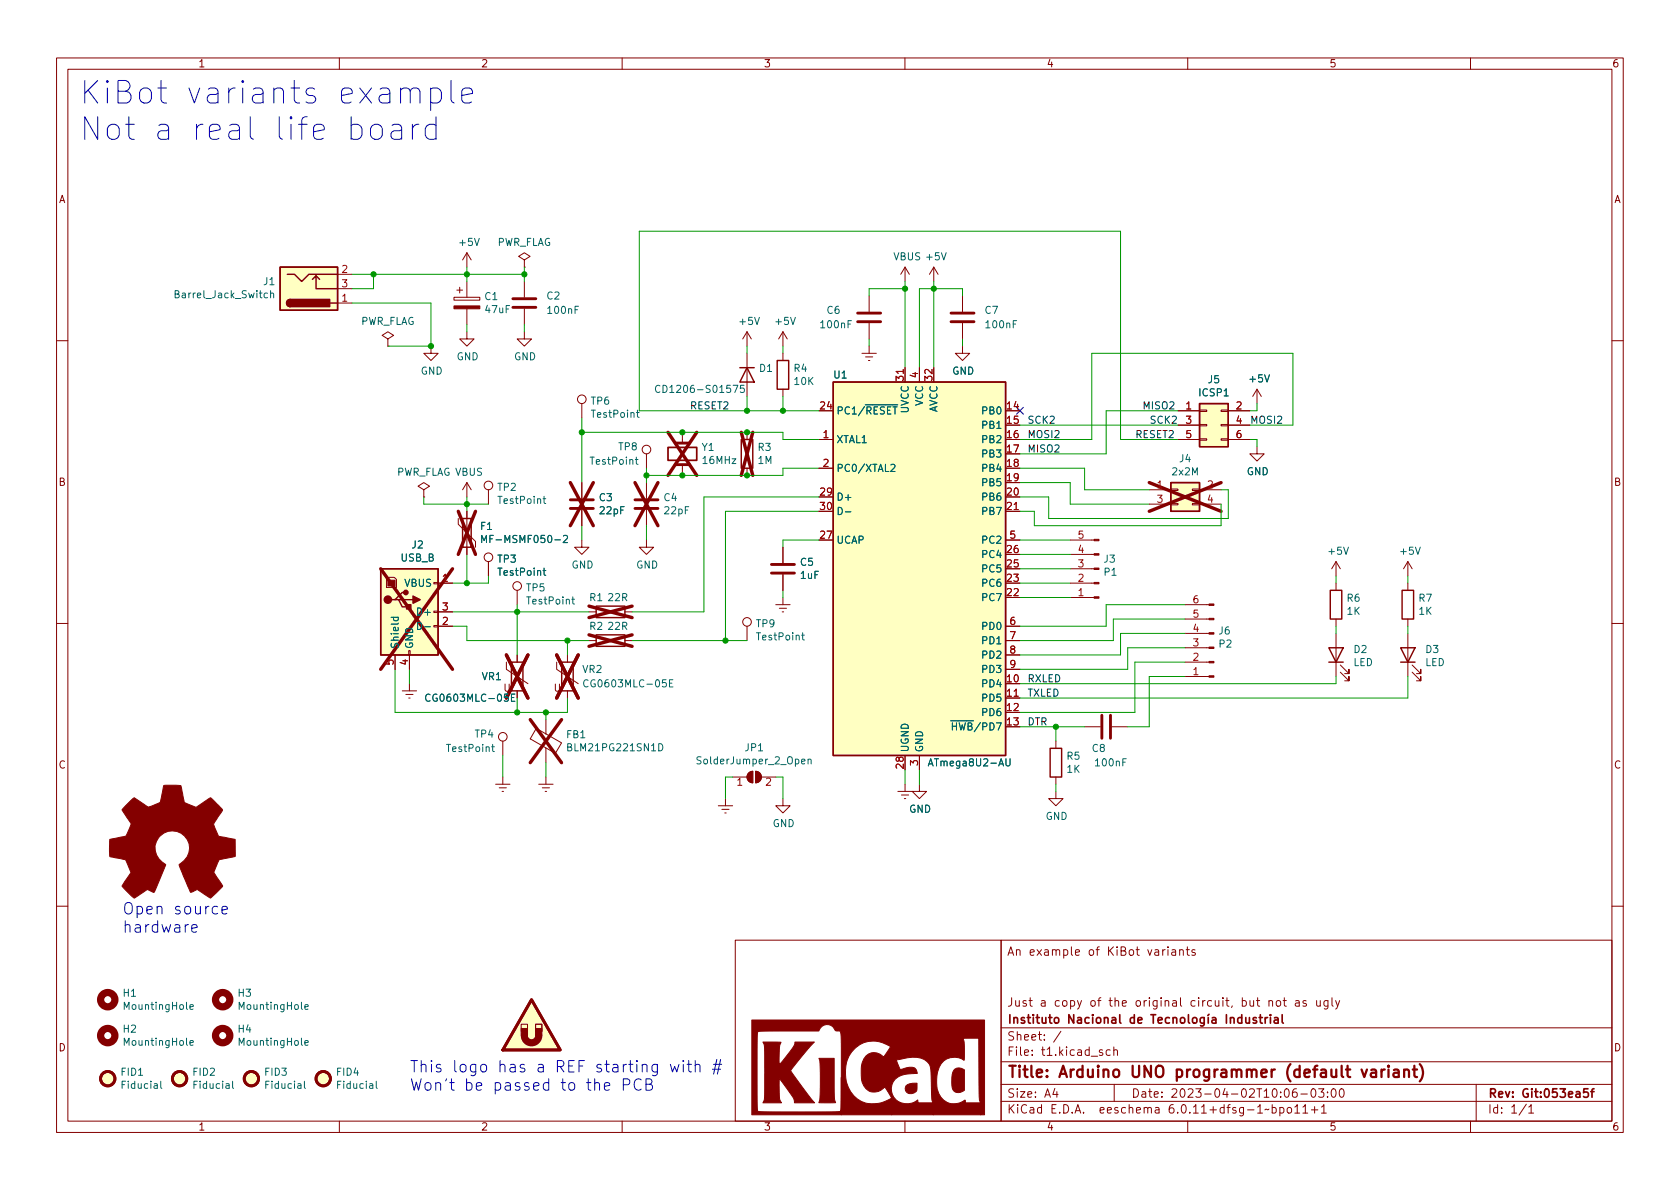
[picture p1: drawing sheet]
<svg xmlns="http://www.w3.org/2000/svg" width="297mm" height="210mm" viewBox="0 0 297 210" stroke-linecap="round" stroke-linejoin="round" font-family="sans-serif">
<g fill="none" stroke="#840000" stroke-width=".18">
<path d="M10 10.2h277v190.1h-277zM12 12.2h273v186.1h-273zM60 10.2v2M110 10.2v2M160 10.2v2M210 10.2v2M260 10.2v2M59.7 53.6h2.5M59.7 48.5h2.5M59.7 51h2.5M68.6 59.9l1-.6-1-.6-1 .6 1 .6v1.3M80.3 52.6h4.5v.5h-4.5z"/>
<path d="M80.8 51.3h1M81.3 50.8v1M82.5 58.7v1.2h1.3l-1.3 1.3-1.2-1.3h1.2M82.5 44.7v2.5M82.5 49.8v2.8M82.5 54.6v2.8M82.5 44.7l-.7 1.3M82.5 44.7l.8 1.3M92.7 46l1-.7-1-.6-1 .6 1 .7v1.2M92.7 47.2h.1M92.7 58.7v1.2h1.3l-1.3 1.3-1.3-1.3h1.3M92.7 49.8v2.8"/>
<path d="M92.7 54.6v2.8M132.1 58.7l-.8 1.2M132.1 58.7v2.5M132.1 58.7l.7 1.2M138.4 58.7v2.5M138.4 58.7l-.7 1.2M138.4 58.7l.8 1.2M153.7 52.3v2.8M153.7 57.1v2.8M160 47.2v2.6M160 47.2l-.7 1.3M160 47.2l.8 1.3"/>
<path d="M165.1 47.2v2.6M165.1 47.2l-.8 1.3M165.1 47.2l.8 1.3M170.2 52.3v2.8M170.2 57.1v2.8M10 60.2h2M68.6 61.2h.1M76.2 61.2v1.3h1.3l-1.3 1.2-1.3-1.2h1.3M102.9 71.4v2.5M120.6 76.4v2M132.1 62.5v7.6M132.1 76.4v1.3"/>
<path d="M138.4 62.5v1.2M138.4 68.8v1.3M144.8 77.7h2.5M144.8 72.6h2.5M152.4 62.5h2.5M153 63.1h1.3M153.5 63.7h.3M153.7 61.2v1.3M160 65v2.6M162.6 65v2.6M165.1 65v2.6M170.2 61.2v1.3h1.2l-1.2 1.2-1.3-1.2h1.3"/>
<path d="M177.8 77.7h2.5M177.8 72.6h2.5M177.8 75.2h2.5M208.3 77.7h3.8M208.3 72.6h3.8M208.3 75.2h3.8M212.1 77.6h1.3v.2h-1.3zM212.1 75.1h1.3v.2h-1.3zM212.1 72.5h1.3v.3h-1.3zM215.9 77.6h1.3v.2h-1.3zM215.9 75.1h1.3v.2h-1.3zM215.9 72.5h1.3v.3h-1.3z"/>
<path d="M217.2 77.7h3.8M217.2 72.6h3.8M217.2 75.2h3.8M222.2 79v1.3h1.3l-1.3 1.2-1.2-1.2h1.2M222.2 68.8l-.7 1.3M222.2 68.8v2.6M222.2 68.8l.8 1.3M285 60.2h2M74.9 86.6l1-.6-1-.7-1 .7 1 .6v1.3M74.9 87.9h.1M81 91.7v1l3.1 3.1v1M82.5 85.3v2.6"/>
<path d="M82.5 90.4v7.6M82.5 85.3l-.7 1.3M82.5 85.3l.8 1.3M86.4 86.6v2.5M86.4 99.3v2.5M102.9 95.5v1.3h1.2l-1.2 1.2-1.3-1.2h1.3M102.9 85.3v2.8M102.9 90.2v2.8M114.3 95.5v1.3h1.3l-1.3 1.2-1.3-1.2h1.3M114.3 80.3v2.5M114.3 85.3v2.8M114.3 90.2v2.8"/>
<path d="M120.6 82.2v1.9M132.1 82.8v1.3M138.4 96.8v2.8M144.8 82.8h2.5M144.8 87.9h2.5M144.8 90.4h2.5M144.8 95.5h2.5M177.8 80.3h2.5M177.8 82.8h2.5M177.8 85.3h2.5M177.8 87.9h2.5M177.8 90.4h2.5"/>
<path d="M177.8 98h2.5M177.8 95.5h2.5M189.2 98h4.2M189.2 95.5h4.2M203.2 86.6h3.8M203.2 89.1h3.8M207 89h1.3v.3h-1.3zM207 86.5h1.3v.2h-1.3zM210.8 89h1.3v.3h-1.3zM210.8 86.5h1.3v.2h-1.3zM212.1 86.6h3.8M212.1 89.1h3.8"/>
<path d="M236.2 99.3l-.7 1.3M236.2 99.3v2.5M236.2 99.3l.8 1.3M248.9 99.3v2.5M248.9 99.3l-.7 1.3M248.9 99.3l.8 1.3M10 110.2h2M68.3 102.5l.4-.4h1l.4 .4v1.4h-1.8zM69.8 115.8v2.6M72.3 115.1h.2v.7h-.2zM72.4 115.8v2.6M76.7 110.6h.8v.3h-.8z"/>
<path d="M76.7 108.1h.8v.2h-.8zM76.7 103h.8v.2h-.8zM77.5 108.2h2.5M77.5 103.1h2.5M77.5 110.7h2.5M89.5 117.1v1.3l3.8 2.5M91.4 104.4v2.5M91.4 115.8v1.3M98.4 117.1v1.3l3.8 2.5M100.3 115.8v1.3M104.1 108.2h1.3M104.1 113.3h1.3"/>
<path d="M110.5 108.2h1.3M110.5 113.3h1.3M132.1 110.7v2.6M137.2 106.9h2.5M137.8 107.6h1.3M138.3 108.2h.3M138.4 101.6v2.8M138.4 105.7v1.2M177.8 105.7h2.5M177.8 103.1h2.5M177.8 100.6h2.5M177.8 110.7h2.5"/>
<path d="M177.8 113.3h2.5M177.8 115.8h2.5M177.8 118.4h2.5M189.2 105.7h4.2M189.2 103.1h4.2M189.2 100.6h4.2M209.5 106.9h4.3M209.5 109.5h4.3M209.5 112h4.3M209.5 114.5h4.3M209.5 117.1h4.3M209.5 119.6h4.3"/>
<path d="M236.2 103.1v1.3M236.2 109.5v1.2M236.2 112v7.6M237 118.9l1.5 1.5v-.8v.8h-.8M237 117.6l1.5 1.5v-.7v.7h-.8M248.9 103.1v1.3M248.9 109.5v1.2M248.9 112v7.6M249.7 118.9l1.5 1.5v-.8v.8h-.8M249.7 117.6l1.5 1.5v-.7v.7h-.8M285 110.2h2M71.1 122.2h2.6"/>
<path d="M71.8 122.8h1.2M72.3 123.4h.2M72.4 120.9v1.3M87.6 138.7h2.6M88.3 139.3h1.2M88.8 139.9h.2M88.9 131.1v2.5M88.9 137.4v1.3M91.4 122.2v1.2M94.8 128.8l4.5 2.6-1.1 1.8-4.4-2.5zM95.2 138.7h2.6M95.9 139.3h1.3"/>
<path d="M96.4 139.9h.2M96.5 127.2v2.6M96.5 132.3v2.6M96.5 137.4v1.3M100.3 122.2v1.2M129.5 137.4h2.6M132.4 136.7l.7-.3v2a1.02 1.02 0 0 1-.9-.6 1.02 1.02 0 0 1 .2-1.1zM133.6 136.4a1.02 1.02 0 0 1 1 1 1.02 1.02 0 0 1-1 1zM134.6 137.4h2.6M158.7 139.9h2.6M160 133.6v2.5M160 138.7v1.2"/>
<path d="M162.6 138.7v1.2h1.2l-1.2 1.3-1.3-1.3h1.3M162.6 133.6v2.5M177.8 120.9h2.5M177.8 123.4h2.5M177.8 126h2.5M177.8 128.5h2.5M186.7 139.9v1.3h1.3l-1.3 1.3-1.3-1.3h1.3M186.7 131.1v1.2M186.7 137.4v1.3M191.8 128.5h2.8M196.6 128.5h2.8M127 142.5h2.5"/>
<path d="M127.6 143.1h1.3M128.1 143.8h.3M128.3 141.2v1.3M138.4 141.2v1.3h1.3l-1.3 1.3-1.2-1.3h1.2M159.4 140.6h1.3M159.9 141.2h.2M10 160.2h2M130 166.3h47v32h-47zM177 166.3h108v32h-108zM190.1 168.4l.8-.1-.1-.3-.4-.1-.3 .2 .1 .8h.6M208.7 176.4v1.3l.2 .2M211.3 168l-.4-.1-.2 .2 .1 .3 .5 .1v.4h-.6"/>
<path d="M217.9 177.9l-.2 .2M219.6 177l.5-.1 .3 .3v.4l-.2 .3h-.6M219.6 176.4v1.5M224.4 177.1l.2-.2 .3 .1 .1 .9M224.4 176.9v1M229.1 177h.5l.1 .9M229.7 177.3l-.5 .1a.29 .29 0 0 0-.2 .2 .29 .29 0 0 0 .2 .3h.5M230.9 177l-.3-.1-.2 .2v.3l.5 .1v.4h-.5M232.8 176.9l.1 1h.3l.2-.1M285 160.2h2M60 198.3v2M92.2 181.1h1.1v1.3h-1.1z"/>
<path d="M94.7 181.1h1.1v1.3h-1.1zM110 198.3v2M160 198.3v2M177 194.8h108M177 191.8h108M177 187.8h108M177 181.8h108M182.5 186.5v.1M182.5 185.7v.1M184.6 183.8v.1M184.6 183v.1M187.6 182.4l-1.3 1.9"/>
<path d="M196.3 185.7l-.4-.1-.3 .3v.4l.1 .3h.6M196.9 185.8l.2-.2 .4 .1 .1 .9M196.9 185.1v1.5M197 191.8v3M204.3 195.9h.6v.9M204.9 196.2l-.5 .1a.29 .29 0 0 0-.2 .2 .29 .29 0 0 0 .2 .3h.5M210 198.3v2M228.9 196.8h.9M230 193.5h1.1M230.4 195.8l.4-.5v1.5M230.4 196.8h.8M231.9 196.3h1.1"/>
<path d="M232 192.6l.1-.1a.81 .81 0 0 1 .6 .7 .81 .81 0 0 1-.3 .8h-.1a.81 .81 0 0 1-.6-.6 .81 .81 0 0 1 .3-.8zM232.4 195.7v1.1M233.1 192.5h1l-.5 .6 .4 .1v.7l-.2 .1h-.4l-.3-.1M233.6 195.8l.5-.5v1.5M233.6 196.8h.9M234.7 193.9v.1M234.7 193.1v.1M235.6 192.6l.1-.1a.81 .81 0 0 1 .6 .7 .81 .81 0 0 1-.3 .8h-.1a.81 .81 0 0 1-.6-.6 .81 .81 0 0 1 .3-.8zM237 192.6l.1-.1a.81 .81 0 0 1 .6 .7 .81 .81 0 0 1-.3 .8h-.1a.81 .81 0 0 1-.6-.6 .81 .81 0 0 1 .3-.8zM260 198.3v2M261 191.8v6.5M270.3 195.8l.4-.5v1.5"/>
<path d="M270.3 196.8h.9"/>
<circle cx="102.9" cy="70.6" r=".76"/>
<circle cx="114.3" cy="79.5" r=".76"/>
<circle cx="86.4" cy="85.8" r=".76"/>
<circle cx="86.4" cy="98.5" r=".76"/>
<circle cx="91.4" cy="103.6" r=".76"/>
<circle cx="132.1" cy="110" r=".76"/>
<circle cx="88.9" cy="130.3" r=".76"/>
</g>
<g fill="none" stroke="#840000" stroke-width=".3">
<path d="M118.1 79.1h5.1v2.3h-5.1zM198 179.4v1.3l.2 .2M203.9 179.4v1.5M207.4 179.9v1M210.1 179.4v1.3l.2 .2M212.9 179.9v1.2l-.3 .3h-.3M213.6 179.9v1M213.8 179.4l-.2 .2M216.8 179.4v1.5M186.5 180.1l.2-.2 .4 .2 .1 .5-.1 .3h-.4l-.2-.1zM204.8 180.4l.7-.1-.1-.3-.4-.1-.2 .2v.8h.6M206.8 180l-.5-.1-.2 .3v.4l.1 .3h.6"/>
<path d="M207.4 180.1l.2-.2 .4 .1 .1 .9M208.8 180.1l.2-.2 .4 .2 .1 .5-.2 .3h-.3l-.2-.1zM210.9 180.1l.2-.2 .5 .2v.5l-.1 .3h-.4l-.2-.1zM212.9 180l-.4-.1-.3 .3v.4l.1 .3h.6M214.3 180h.6l.1 .9M215 180.3l-.5 .1a.29 .29 0 0 0-.2 .2 .29 .29 0 0 0 .2 .3h.5M281.3 193h.5M281.8 192.5l-.3 .2v1.3"/>
</g>
<path d="M240.7 189.1l.5 1.4 .5-1.4" fill="none" stroke="#840000" stroke-width=".4"/>
<g fill="#840000" stroke="#840000" stroke-width=".18">
<path d="M132.9 180.4h41.2v16.7h-.7v-2.1a2.94 2.94 0 0 1-.3-2v-9.4h-2.8a9.7 9.7 0 0 1 .1 3.9 2.99 2.99 0 0 0-4.7 2.3 5.7 5.7 0 0 0 .7 4.3 3.1 3.1 0 0 0 4.3 .4v.5h2.7v2.1h-8.4v-2.1a2.82 2.82 0 0 1-.3-2v-.7a11.4 11.4 0 0 0-.4-4.1l-.3-.4a4.6 4.6 0 0 0-4.6-.5l-.9 .2 .6 1.5 .2 .1a3.7 3.7 0 0 1 2.5-.2l.2 .3 .2 .6-1 .1a3.3 3.3 0 0 0-3.5 1.9 2.77 2.77 0 0 0 1.3 3 2.77 2.77 0 0 0 3.3-.3v.5h2.7v2.1h-7.4v-2.9l-1.2-2a2.26 2.26 0 0 1-2.4 .9 2.26 2.26 0 0 1-1.6-2l-.1-1.3a3.7 3.7 0 0 1 1.2-3.4 2.33 2.33 0 0 1 2.7 .5l1.2-1.8a4.9 4.9 0 0 0-5.2-.5 4.9 4.9 0 0 0-2.7 4.6 5.5 5.5 0 0 0 3.6 5.9 6 6 0 0 0 4.5-.9v2.9h-8.8v-12.5a3.9 3.9 0 0 0-.3-2.3h-.1a.88 .88 0 0 1-.9-.3 1.49 1.49 0 0 0-1.5-.8 1.49 1.49 0 0 0-1.2 1.1l-10.4 .1a.46 .46 0 0 0-.5 .1 .46 .46 0 0 0 0 .6v12.8a.5 .5 0 0 0 .1 .6 .5 .5 0 0 0 .6 .1h5.3a68.5 68.5 0 0 0 8.7-.1l.2-6v6.6h-15.9z"/>
<path d="M134.9 184.3h3.2a3.1 3.1 0 0 0-.3 2.1v.7a1.04 1.04 0 0 0 .1 1l1.1-1.2a7.3 7.3 0 0 0 1.5-2.4v-.2h3.5l-1.7 1.8-2.5 3.2 4.2 5.7h-3.5a2.72 2.72 0 0 0-1-1.9l-1.7-2.4v1.8a3.5 3.5 0 0 0 .4 2.5h-3.3a3 3 0 0 0 .3-2v-.6a47.3 47.3 0 0 0-.1-7.8z"/>
<path d="M144.8 187.1h2.7v6.8l.2 1.1h-2.9a4.7 4.7 0 0 0 .2-2.4v-2.1a9.5 9.5 0 0 0-.2-3.4z"/>
<path d="M160.2 192a2.41 2.41 0 0 1 1.9-.5v.7a1.06 1.06 0 0 1-.4 1.1 1.06 1.06 0 0 1-1.1 0 .9 .9 0 0 1-.4-1.3z"/>
<path d="M168.8 189.1a1.43 1.43 0 0 1 1.7 .1v3.6a1.25 1.25 0 0 1-1.4 .4 1.25 1.25 0 0 1-.8-1.2v-.8a2.88 2.88 0 0 1 .5-2.1z"/>
<path d="M80.3 54.1h4.5v.5h-4.5z"/>
<path d="M132.4 136.7l.7-.3v2a1.02 1.02 0 0 1-.9-.6 1.02 1.02 0 0 1 .2-1.1z"/>
<path d="M133.6 136.4a1.02 1.02 0 0 1 1 1 1.02 1.02 0 0 1-1 1z"/>
<path d="M193.4 95.4h.9v.2h-.9z"/>
<path d="M193.4 97.9h.9v.3h-.9z"/>
<path d="M193.4 100.5h.9v.2h-.9z"/>
<path d="M193.4 103h.9v.2h-.9z"/>
<path d="M193.4 105.5h.9v.3h-.9z"/>
<path d="M68.6 102.6h1.2v1h-1.2z"/>
<path d="M92.2 181.9h1.1v1.2h-1.1z"/>
<path d="M94.7 181.9h1.1v1.2h-1.1z"/>
<path d="M213.8 106.8h.8v.3h-.8z"/>
<path d="M213.8 109.3h.8v.3h-.8z"/>
<path d="M213.8 111.9h.8v.2h-.8z"/>
<path d="M213.8 114.4h.8v.3h-.8z"/>
<path d="M213.8 117h.8v.2h-.8z"/>
<path d="M213.8 119.5h.8v.3h-.8z"/>
<path d="M22.6 142.1l1.1-1 2.4 1.6a4.7 4.7 0 0 0 2.2-.8l.7-3h2.9a.92 .92 0 0 1 .3 1l.4 2 2.1 .9 2.4-1.7a.97 .97 0 0 1 .8 .6l1.4 1.6-1.5 2.3v.2l.2 .6 .6 1.5 3 .5v3l-2.8 .6-1 2.3 1.6 2.4-1.5 1.5a.81 .81 0 0 1-.8 .6l-2.2-1.5-1.2 .5-2.1-4.9a3.1 3.1 0 0 0 1.8-3.4 3.1 3.1 0 0 0-2.9-2.6 3.1 3.1 0 0 0-3 2.4 3.1 3.1 0 0 0 1.7 3.5l.1 .1-2 4.9-1.1-.5a3.5 3.5 0 0 0-1.7 1l-.8 .5-2.1-2a.93 .93 0 0 1 .4-.9l1.2-1.6-.9-2.1a3.7 3.7 0 0 0-1.9-.5l-1-.3v-2.8a.87 .87 0 0 1 .9-.3l2-.5 .6-1.3a.82 .82 0 0 0 0-1.2l-1.3-2.1z"/>
</g>
<g fill="none" stroke="#006464" stroke-width=".18">
<path d="M47.3 51.9l-.4-.1-.2 .3 .1 .5h.5M47.8 51.9l.2-.1 .3 .1 .1 .8M47.8 51.4v1.3M83.9 42.1l.4 1.3 .4-1.3M102.3 54.2h-.6v1.2M133.4 56.1l.5 1.3 .4-1.3M139.8 56.1l.4 1.3 .4-1.3M150.5 56.7h-.6v1.3M166.4 44.7l.5 1.3 .4-1.3M179.8 56.7h-.7v1.3M112.5 73h.5M112.7 72.5v1.1l.3 .2"/>
<path d="M129.6 68.1h.9l-.6 1.3M131.6 68.1h-.7v.6l.2-.1 .4 .1 .1 .2v.4l-.2 .1-.5-.1M153 71.6h5.7M216.4 70h.8M223.6 66.3l.4 1.2 .4-1.2M96 88.2h.5M96.2 87.8v1.1l.3 .1M98.1 95.5h1M99.6 94.8l.5-.1 .2 .3-.7 .9h.7M112.3 81.3h.5M112.5 80.8v1.1l.3 .2M149.5 90.5h.9"/>
<path d="M157.5 82.2l.5-.1 .2 .4-.7 .9h.7M237.6 96.8l.4 1.2 .4-1.2M250.3 96.8l.4 1.2 .4-1.2M69.2 109.2h1.2M69.6 109.2v.3l.2 .3 .6-.2v-.4M75.1 110.8h1M96 100.9h.5M96.2 100.5v1.1l.3 .1M101.1 106h.5M101.3 105.5v1.1l.3 .2M141.7 112.3h.5M141.9 111.9v1.1l.3 .2"/>
<path d="M86.9 132.1h.5M87.1 131.6v1.1l.3 .2M89.8 122.7h-.6v.6l.1-.1 .5 .1 .1 .2-.1 .4-.2 .1-.4-.1M90.4 123.3h.5M91 122.7h-.6v1.3h.6M116.5 131.5a.64 .64 0 0 1 .7 .6 .64 .64 0 0 1-.7 .7zM117.8 120.2h-.6l-.1 .6 .2-.1h.4l.1 .2v.5l-.2 .1-.5-.1M118.4 120.8h.4M119 120.2h-.6v1.3h.6M141.7 134.7l.6-.2v-.2l-.4-.1-.2 .2 .1 .6h.5M142.9 134.4l.2-.2 .3 .1v.8M142.9 134.2v.9"/>
<path d="M168.1 127.5h4M176.6 135.4l.4-1.2 .4 1.2M177.9 134.2v1l.2 .2h.2l.3-.2v-1M199.1 134.2h-.6v1.2M33 177.2v1.1l.2 .2M33.6 178.1l.6-.1-.1-.3-.3-.1-.2 .2v.6h.5M53.3 177.2v1.1l.2 .2M53.9 178.1l.6-.1-.1-.3-.3-.1-.2 .2 .1 .6h.4M27.3 191.7h.5v.8M27.8 191.9l-.4 .1-.2 .2 .2 .3 .4-.1M28.4 191.2v1.1l.2 .2M33 183.6v1.1l.2 .1"/>
<path d="M33.6 184.4l.6-.1-.1-.2-.3-.1-.2 .2v.6h.5M40 191.7h.5v.8M40.5 191.9l-.4 .1-.2 .2 .2 .3 .4-.1M41.1 191.2v1.1l.2 .2M52.7 191.7h.5v.8M53.2 191.9l-.4 .1-.2 .2 .2 .3 .4-.1M53.3 183.6v1.1l.2 .1M53.8 191.2v1.1l.2 .2M53.9 184.4l.6-.1-.1-.2-.3-.1-.2 .2 .1 .6h.4M65.4 191.7h.5v.8M65.9 191.9l-.4 .1-.2 .2 .2 .3 .4-.1M66.5 191.2v1.1l.2 .2"/>
</g>
<g fill="none" stroke="#840000" stroke-width=".51">
<path d="M90.7 54.4h4M90.7 52.8h4M151.6 56.9h4.1M151.6 55.4h4.1M168.1 56.9h4.1M168.1 55.4h4.1M119.4 78.4h2.5M100.8 89.9h4.1M100.8 88.4h4.1M112.3 89.9h4M112.3 88.4h4M119.4 82.2h2.5"/>
<path d="M136.4 99.8h4.1M136.4 101.3h4.1M194.8 126.5v4.1M196.3 126.5v4.1M94 176.8l5.1 8.9h-10.2z"/>
<circle cx="19" cy="190.7" r="1.27"/>
<circle cx="31.7" cy="190.7" r="1.27"/>
<circle cx="44.4" cy="190.7" r="1.27"/>
<circle cx="57.1" cy="190.7" r="1.27"/>
</g>
<path d="M159.7 65.3v.7M179.3 90.1h.7M130.4 138l.4-.4v1.3M135.5 137.7l.5-.1 .3 .4-.8 .9h.8M179.3 123.1h.7" fill="none" stroke="#a90000" stroke-width=".18"/>
<g fill="none" stroke="#840000" stroke-width=".25">
<path d="M49.5 47.2h10.2v7.7h-10.2zM50.8 48.5h1.3l1.2 1.3 1.3-1.3h5.1M51.3 53a.64 .64 0 0 0-.6 .6 .64 .64 0 0 0 .6 .6M55.2 49.4l.7-.6v2.2h3.8M55.9 48.8l.6 .6M58.4 53.6h1.3M130.8 65h2.5M131.1 77.7h2v5.1h-2zM132.1 65l1.2 2.6h-2.5zM137.4 63.7h2v5.1h-2zM147.3 67.6h30.5v66h-30.5zM212.1 71.4h5.1v7.6h-5.1z"/>
<path d="M81.8 91.7h1.5v5.1h-1.5zM207 85.3h5.1v5.1h-5.1zM67.3 100.6h10.2v15.2h-10.2zM69.8 106h.7l.6 1.3h1.3M70.5 106h2.5M71.8 104.8h-.7l-1.3 1.2h-.6M90.4 117.1h2.1v5.1h-2.1zM99.3 117.1h2v5.1h-2zM105.4 112.3h5.1v2h-5.1zM105.4 107.2h5.1v2h-5.1zM234.9 114.5h2.6l-1.3 2.6zM234.9 117.1h2.6"/>
<path d="M235.2 104.4h2v5.1h-2zM247.6 114.5h2.6l-1.3 2.6zM247.6 117.1h2.6M247.9 104.4h2v5.1h-2zM185.7 132.3h2v5.1h-2z"/>
</g>
<g fill="#ffffc2" stroke="#ffffc2" stroke-width=".18">
<path d="M147.3 67.6h30.5v66h-30.5z"/>
<path d="M207 85.3h5.1v5.1h-5.1z"/>
<path d="M67.3 100.6h10.2v15.2h-10.2z"/>
<path d="M49.5 47.2h10.2v7.7h-10.2z"/>
<path d="M92.2 181.1h1.1v1.3h-1.1z"/>
<path d="M94 176.8l5.1 8.9h-10.2z"/>
<path d="M94.7 181.1h1.1v1.3h-1.1z"/>
<path d="M212.1 71.4h5.1v7.6h-5.1z"/>
<circle cx="57.1" cy="190.7" r="1.27"/>
<circle cx="44.4" cy="190.7" r="1.27"/>
<circle cx="31.7" cy="190.7" r="1.27"/>
<circle cx="19" cy="190.7" r="1.27"/>
</g>
<g fill="none" stroke="#840000" stroke-width=".6">
<path d="M118.1 76.4l5.1 7.7M123.2 76.4l-5.1 7.7M131.1 76.4l2 7.7M133.1 76.4l-2 7.7M81 90.4l3.1 7.6M84.1 90.4l-3.1 7.6M100.8 85.3l4.1 7.7M104.9 85.3l-4.1 7.7M112.3 85.3l4 7.7M116.3 85.3l-4 7.7M203.2 85.3l12.7 5.1M215.9 85.3l-12.7 5.1"/>
<path d="M67.3 100.6l12.7 17.8M80 100.6l-12.7 17.8M89.5 115.8l3.8 7.6M93.3 115.8l-3.8 7.6M98.4 115.8l3.8 7.6M102.2 115.8l-3.8 7.6M104.1 112.3l7.7 2M104.1 107.2l7.7 2M111.8 112.3l-7.7 2M111.8 107.2l-7.7 2M93.8 127.2l5.5 7.7M99.3 127.2l-5.5 7.7"/>
</g>
<g fill="#840000" stroke="#840000" stroke-width=".25">
<path d="M73 105.4l1.3 .6-1.3 .7z"/>
<path d="M71.9 106.9h.7v.8h-.7z"/>
<path d="M50.9 53.1l.4-.1v1.2a.64 .64 0 0 1-.6-.4 .64 .64 0 0 1 .2-.7z"/>
<path d="M51.3 53h7v1.2h-7z"/>
<circle cx="68.6" cy="106" r=".63"/>
<circle cx="71.8" cy="104.8" r=".38"/>
</g>
<g fill="none" stroke="#840000" stroke-width="1.3">
<path d="M92.7 183.1a1.27 1.27 0 0 0 1.3 1.3 1.27 1.27 0 0 0 1.2-1.3"/>
<circle cx="19" cy="176.8" r="1.27"/>
<circle cx="39.4" cy="176.8" r="1.27"/>
<circle cx="19" cy="183.1" r="1.27"/>
<circle cx="39.4" cy="183.1" r="1.27"/>
</g>
<path d="M27.9 15.6h1.5M28.5 14.2v3.5l.2 .3 .3 .2h.4M55.6 15.8l-.3-.2h-.6l-.4 .2-.2 .3 .2 .6 1.3 .4 .2 .4-.2 .5-.3 .2h-.8l-.4-.2M81.6 16.9l1.9-.4v-.4l-.1-.3-.4-.2h-.8l-.4 .2-.2 .3v1.6l.2 .3 .4 .2h.8l.4-.2M33.9 164.2l1-.2-.1-.4-.6-.1-.3 .3 .1 .9 .2 .1 .6-.1M39.2 160.9l1-.1-.1-.4-.6-.1-.3 .3 .1 .9 .2 .1 .6-.1M116.2 188.2v1.6a.54 .54 0 0 1-.8 .3M116.2 188.3l-.5-.1-.4 .4v.6l.2 .3 .2 .1 .5-.1" fill="none" stroke="#0000c2" stroke-width=".18"/>
<g fill="none" stroke="#009600" stroke-width=".18">
<path d="M62.2 53.6h14v7.6h-7.6M62.2 48.5h30.5M66 48.5v2.5h-3.8M82.5 47.2v2.6M82.5 57.4v1.3M92.7 47.2v2.6M92.7 57.4v1.3M153.7 59.9v1.3M160 49.8v15.2M160 51h-6.3v1.3M165.1 49.8v15.2M170.2 52.3v-1.3h-7.6v14"/>
<path d="M170.2 59.9v1.3M102.9 76.4h35.5v1.3h6.4M102.9 73.9v11.4M132.1 61.2v1.3M132.1 70.1v2.5M138.4 61.2v1.3M138.4 70.1v2.5M144.8 72.6h-31.8v-31.7h85.1v36.8h10.2M180.3 75.2h28M208.3 72.6h-12.7v7.7h-15.3M221 75.2h7.6v-12.7h-35.6v15.2h-12.7M221 77.7h1.2v1.3"/>
<path d="M222.2 71.4v1.2h-1.2M74.9 87.9v1.2h11.5M82.5 87.9v2.5M82.5 98v5.1M102.9 93v2.5M114.3 82.8v2.5M114.3 93v2.5M144.8 82.8h-6.4v1.3h-24.1M144.8 95.5h-6.4v1.3M144.8 87.9h-20.3v20.3h-12.7M144.8 90.4h-16.5v22.9M180.3 82.8h11.5v3.8h11.4"/>
<path d="M180.3 85.3h8.9v3.8h14M180.3 95.5h8.9M180.3 98h8.9M215.9 86.6h1.3v5.1h-31.8v-3.8h-5.1M215.9 89.1v3.9h-33v-2.6h-2.6M69.8 118.4v7.6h30.5v-2.6M72.4 118.4v2.5M80 110.7h2.5v2.6h21.6M80 108.2h24.1M86.4 101.8v1.3h-6.4M91.4 106.9v8.9M100.3 113.3v2.5"/>
<path d="M111.8 113.3h20.3M138.4 104.4v1.3M180.3 103.1h8.9M180.3 105.7h8.9M180.3 100.6h8.9M209.5 109.5h-12.7v3.8h-16.5M209.5 119.6h-6.3v8.9h-3.8M209.5 106.9h-13.9v3.8h-15.3M209.5 117.1h-8.8v8.9h-20.4M209.5 114.5h-10.1v3.9h-19.1M209.5 112h-11.4v3.8h-17.8M236.2 101.8v1.3"/>
<path d="M236.2 110.7v1.3M236.2 119.6v1.3h-55.9M248.9 101.8v1.3M248.9 110.7v1.3M248.9 119.6v3.8h-68.6M88.9 133.6v3.8M91.4 123.4v2.6M96.5 126v1.2M96.5 134.9v2.5M129.5 137.4h-1.2v3.8M137.2 137.4h1.2v3.8M160 136.1v2.6"/>
<path d="M162.6 136.1v2.6M180.3 128.5h11.5M186.7 128.5v2.6M186.7 138.7v1.2"/>
</g>
<path d="M179.7 72l1.2 1.2M180.9 72l-1.2 1.2" fill="none" stroke="#000084" stroke-width=".18"/>
<g fill="#009600" stroke="#009600" stroke-width=".18">
<circle cx="96.5" cy="126" r=".46"/>
<circle cx="91.4" cy="126" r=".46"/>
<circle cx="76.2" cy="61.2" r=".46"/>
<circle cx="102.9" cy="76.4" r=".46"/>
<circle cx="120.6" cy="76.4" r=".46"/>
<circle cx="114.3" cy="84.1" r=".46"/>
<circle cx="120.6" cy="84.1" r=".46"/>
<circle cx="82.5" cy="89.1" r=".46"/>
<circle cx="82.5" cy="48.5" r=".46"/>
<circle cx="92.7" cy="48.5" r=".46"/>
<circle cx="66" cy="48.5" r=".46"/>
<circle cx="160" cy="51" r=".46"/>
<circle cx="165.1" cy="51" r=".46"/>
<circle cx="132.1" cy="84.1" r=".46"/>
<circle cx="82.5" cy="103.1" r=".46"/>
<circle cx="100.3" cy="113.3" r=".46"/>
<circle cx="91.4" cy="108.2" r=".46"/>
<circle cx="132.1" cy="76.4" r=".46"/>
<circle cx="138.4" cy="72.6" r=".46"/>
<circle cx="132.1" cy="72.6" r=".46"/>
<circle cx="128.3" cy="113.3" r=".46"/>
<circle cx="186.7" cy="128.5" r=".46"/>
</g>
<g font-size="5.6" fill="#0000c2">
<text x="14" y="18.4">KiBot</text>
<text x="32.9" y="18.4">variants</text>
<text x="59.8" y="18.4">example</text>
<text x="14" y="24.8">Not</text>
<text x="27.2" y="24.8">a real</text>
<text x="48.8" y="24.8">life</text>
<text x="61.7" y="24.8">board</text>
</g>
<g font-size="2.8" fill="#0000c2">
<text x="21.6" y="161.7">Open</text>
<text x="30.7" y="161.7">source</text>
<text x="21.6" y="164.9">hardware</text>
<text x="72.4" y="189.6">This</text>
<text x="80" y="189.6">logo</text>
<text x="88.2" y="189.6">has</text>
<text x="95.1" y="189.6">a REF starting</text>
<text x="119.1" y="189.6">with</text>
<text x="126.8" y="189.6">#</text>
<text x="72.4" y="192.9">Won't</text>
<text x="82.1" y="192.9">be</text>
<text x="87.3" y="192.9">passed</text>
<text x="99.4" y="192.9">to</text>
<text x="104.1" y="192.9">the</text>
<text x="110.4" y="192.9">PCB</text>
</g>
<g font-size="2.8" fill="#840000">
<text x="178" y="191.2">Title:</text>
<text x="187.3" y="191.2">Arduino</text>
<text x="200.3" y="191.2">UNO</text>
<text x="208.5" y="191.2">programmer</text>
<text x="228.5" y="191.2">(default</text>
<text x="242.2" y="191.2">variant)</text>
</g>
<g font-size="2.1" fill="#840000">
<text x="178" y="169.5">An example</text>
<text x="192.5" y="169.5">of</text>
<text x="196" y="169.5">KiBot</text>
<text x="203.3" y="169.5">variants</text>
<text x="178" y="178.5">Just</text>
<text x="183.9" y="178.5">a</text>
<text x="186.5" y="178.5">copy</text>
<text x="193" y="178.5">of</text>
<text x="196.5" y="178.5">the</text>
<text x="201.3" y="178.5">original</text>
<text x="211.1" y="178.5">circuit,</text>
<text x="220.3" y="178.5">but</text>
<text x="225.1" y="178.5">not</text>
<text x="233.9" y="178.5">ugly</text>
<text x="178" y="184.5">Sheet:</text>
<text x="178" y="181.5">Instituto</text>
<text x="188.7" y="181.5">Nacional</text>
<text x="200" y="181.5">de</text>
<text x="217.5" y="181.5">Industrial</text>
<text x="178" y="187.2">File:</text>
<text x="184.1" y="187.2">t1.kicad_sch</text>
<text x="178" y="197.4">KiCad</text>
<text x="178" y="194.6">Size:</text>
<text x="184.7" y="194.6">A4</text>
<text x="185.7" y="197.4">E.D.A.</text>
<text x="194.6" y="197.4">eeschema</text>
<text x="200" y="194.6">Date:</text>
<text x="207" y="197.4">6.0.11+dfsg-1~bpo11+1</text>
<text x="207" y="194.6">2023-04-02T10:06-03:00</text>
<text x="263" y="194.6">Rev:</text>
<text x="263" y="197.4">Id:</text>
<text x="267.1" y="197.4">1/1</text>
<text x="269.1" y="194.6">Git:053ea5f</text>
</g>
<g font-size="1.8" fill="#840000">
<text x="35" y="12.3">1</text>
<text x="85" y="12.3">2</text>
<text x="135" y="12.3">3</text>
<text x="185" y="12.3">4</text>
<text x="235" y="12.3">5</text>
<text x="285" y="12.3">6</text>
<text x="10.4" y="36.3">A</text>
<text x="285.4" y="36.3">A</text>
<text x="10.3" y="86.3">B</text>
<text x="285.3" y="86.3">B</text>
<text x="88.9" y="122.7">U</text>
<text x="97.8" y="122.7">U</text>
<text x="10.3" y="136.3">C</text>
<text x="285.3" y="136.3">C</text>
<text x="10.3" y="186.3">D</text>
<text x="285.3" y="186.3">D</text>
<text x="35" y="200.3">1</text>
<text x="85" y="200.3">2</text>
<text x="135" y="200.3">3</text>
<text x="185" y="200.3">4</text>
<text x="235" y="200.3">5</text>
<text x="285" y="200.3">6</text>
</g>
<g font-size="1.8" fill="#006464">
<text x="80.9" y="43.9">+5V</text>
<text x="87.9" y="43.9">PWR_FLAG</text>
<text x="157.9" y="46.4">VBUS +5V</text>
<text x="30.6" y="53.1">Barrel_Jack_Switch</text>
<text x="46.4" y="50.8">J1</text>
<text x="85.6" y="53.4">C1</text>
<text x="96.5" y="53.3">C2</text>
<text x="63.8" y="57.8">PWR_FLAG</text>
<text x="85.6" y="55.8">47uF</text>
<text x="96.5" y="55.9">100nF</text>
<text x="130.4" y="57.8">+5V</text>
<text x="136.8" y="57.8">+5V</text>
<text x="144.8" y="58.4">100nF</text>
<text x="146.1" y="55.9">C6</text>
<text x="174" y="55.9">C7</text>
<text x="174" y="58.4">100nF</text>
<text x="80.7" y="64.1">GND</text>
<text x="90.8" y="64.1">GND</text>
<text x="74.3" y="66.6">GND</text>
<text x="104.3" y="71.9">TP6</text>
<text x="115.6" y="69.9">CD1206-S01575</text>
<text x="134.1" y="66.1">D1</text>
<text x="140.2" y="66.1">R4</text>
<text x="140.2" y="68.5">10K</text>
<text x="147.2" y="67.3">U1</text>
<text x="163.6" y="71.8" transform="rotate(-90 163.6 71.8)">VCC</text>
<text x="168.3" y="66.6">GND</text>
<text x="211.8" y="70.5">ICSP1</text>
<text x="213.5" y="68.1">J5</text>
<text x="220.6" y="68">+5V</text>
<text x="104.3" y="74.2">TestPoint</text>
<text x="147.8" y="73.7">PC1/~{RESET}</text>
<text x="161" y="73.2" transform="rotate(-90 161 73.2)">UVCC</text>
<text x="166.1" y="72.9" transform="rotate(-90 166.1 72.9)">AVCC</text>
<text x="173.4" y="73.7">PB0</text>
<text x="173.4" y="76.2">PB1</text>
<text x="104.1" y="82.6">TestPoint</text>
<text x="109.2" y="80">TP8</text>
<text x="124" y="80.1">Y1</text>
<text x="124" y="82.4">16MHz</text>
<text x="133.9" y="80.1">R3</text>
<text x="133.9" y="82.4">1M</text>
<text x="147.8" y="78.7">XTAL1</text>
<text x="147.8" y="83.8">PC0/XTAL2</text>
<text x="173.4" y="78.7">PB2</text>
<text x="173.4" y="81.3">PB3</text>
<text x="173.4" y="83.8">PB4</text>
<text x="208.4" y="82.1">J4</text>
<text x="70.1" y="84.5">PWR_FLAG VBUS</text>
<text x="87.8" y="87.2">TP2</text>
<text x="87.8" y="89.5">TestPoint</text>
<text x="105.8" y="89">C3</text>
<text x="117.2" y="89">C4</text>
<text x="147.8" y="88.9">D+</text>
<text x="173.4" y="86.4">PB5</text>
<text x="173.4" y="88.9">PB6</text>
<text x="207" y="84.4">2x2M</text>
<text x="220.4" y="84.4">GND</text>
<text x="84.8" y="94.1">F1</text>
<text x="105.8" y="91.3">22pF</text>
<text x="117.2" y="91.3">22pF</text>
<text x="147.8" y="91.4">D-</text>
<text x="173.4" y="91.4">PB7</text>
<text x="70.7" y="99.7">USB_B</text>
<text x="72.7" y="97.4">J2</text>
<text x="84.8" y="96.4">MF-MSMF050-2</text>
<text x="87.8" y="99.9">TP3</text>
<text x="101" y="100.9">GND</text>
<text x="112.4" y="100.9">GND</text>
<text x="141.4" y="100.4">C5</text>
<text x="147.8" y="96.5">UCAP</text>
<text x="173.4" y="101.6">PC5</text>
<text x="173.4" y="99.1">PC4</text>
<text x="173.4" y="96.5">PC2</text>
<text x="195" y="99.9">J3</text>
<text x="234.6" y="98.5">+5V</text>
<text x="247.3" y="98.5">+5V</text>
<text x="71.4" y="104.1">VBUS</text>
<text x="87.8" y="102.2">TestPoint</text>
<text x="92.9" y="105">TP5</text>
<text x="92.9" y="107.3">TestPoint</text>
<text x="104.1" y="106.7">R1</text>
<text x="107.3" y="106.7">22R</text>
<text x="141.4" y="102.7">1uF</text>
<text x="173.4" y="106.7">PC7</text>
<text x="173.4" y="104.1">PC6</text>
<text x="195" y="102.2">P1</text>
<text x="238" y="106.8">R6</text>
<text x="250.7" y="106.8">R7</text>
<text x="73.5" y="111.8">D-</text>
<text x="73.5" y="109.2">D+</text>
<text x="104.1" y="111.8">R2</text>
<text x="107.3" y="111.8">22R</text>
<text x="133.6" y="111.3">TP9</text>
<text x="133.6" y="113.6">TestPoint</text>
<text x="173.4" y="111.8">PD0</text>
<text x="215.3" y="112.6">J6</text>
<text x="238" y="109.1">1K</text>
<text x="250.7" y="109.1">1K</text>
<text x="70.9" y="114.8" transform="rotate(-90 70.9 114.8)">Shield</text>
<text x="73.4" y="114.8" transform="rotate(-90 73.4 114.8)">GND</text>
<text x="102.9" y="119.4">VR2</text>
<text x="173.4" y="114.3">PD1</text>
<text x="173.4" y="116.8">PD2</text>
<text x="173.4" y="119.4">PD3</text>
<text x="215.3" y="114.9">P2</text>
<text x="239.2" y="115.9">D2</text>
<text x="239.2" y="118.2">LED</text>
<text x="251.9" y="115.9">D3</text>
<text x="251.9" y="118.2">LED</text>
<text x="74.9" y="124.5">CG0603MLC-05E</text>
<text x="85.1" y="120.7">VR1</text>
<text x="102.9" y="121.9">CG0603MLC-05E</text>
<text x="173.4" y="121.9">PD4</text>
<text x="173.4" y="124.5">PD5</text>
<text x="83.8" y="130.8">TP4</text>
<text x="100" y="130.9">FB1</text>
<text x="168" y="129.5">~{HWB}/PD7</text>
<text x="173.4" y="127">PD6</text>
<text x="78.7" y="133.4">TestPoint</text>
<text x="100" y="133.2">BLM21PG221SN1D</text>
<text x="122.9" y="135.5">SolderJumper_2_Open</text>
<text x="131.6" y="133.2">JP1</text>
<text x="161" y="133.1" transform="rotate(-90 161 133.1)">UGND</text>
<text x="163.6" y="133.1" transform="rotate(-90 163.6 133.1)">GND</text>
<text x="163.9" y="135.9">ATmega8U2-AU</text>
<text x="188.5" y="134.7">R5</text>
<text x="188.5" y="137">1K</text>
<text x="192.9" y="133.4">C8</text>
<text x="193.4" y="135.9">100nF</text>
<text x="136.5" y="146.6">GND</text>
<text x="160.7" y="144.1">GND</text>
<text x="184.8" y="145.4">GND</text>
<text x="21.6" y="176.6">H1</text>
<text x="21.6" y="178.9">MountingHole</text>
<text x="41.9" y="176.6">H3</text>
<text x="41.9" y="178.9">MountingHole</text>
<text x="21.6" y="183">H2</text>
<text x="21.6" y="185.3">MountingHole</text>
<text x="41.9" y="183">H4</text>
<text x="41.9" y="185.3">MountingHole</text>
<text x="21.2" y="190.6">FID1</text>
<text x="33.9" y="190.6">FID2</text>
<text x="46.6" y="190.6">FID3</text>
<text x="59.3" y="190.6">FID4</text>
<text x="21.2" y="192.9">Fiducial</text>
<text x="33.9" y="192.9">Fiducial</text>
<text x="46.6" y="192.9">Fiducial</text>
<text x="59.3" y="192.9">Fiducial</text>
</g>
<g font-size="1.8" fill="#a90000">
<text x="60.3" y="53.3">1</text>
<text x="60.3" y="48.3">2</text>
<text x="60.3" y="50.8">3</text>
<text x="159.8" y="67.6" transform="rotate(-90 159.8 67.6)">31</text>
<text x="162.3" y="67" transform="rotate(-90 162.3 67)">4</text>
<text x="164.8" y="67.6" transform="rotate(-90 164.8 67.6)">32</text>
<text x="144.8" y="72.4">24</text>
<text x="145.4" y="77.5">1</text>
<text x="177.8" y="72.4">14</text>
<text x="177.8" y="74.9">15</text>
<text x="177.8" y="77.5">16</text>
<text x="209.5" y="72.4">1</text>
<text x="209.5" y="74.9">3</text>
<text x="209.5" y="77.5">5</text>
<text x="218.4" y="72.4">2</text>
<text x="218.4" y="74.9">4</text>
<text x="218.4" y="77.5">6</text>
<text x="145.4" y="82.5">2</text>
<text x="177.8" y="80">17</text>
<text x="177.8" y="82.5">18</text>
<text x="144.8" y="87.6">29</text>
<text x="177.8" y="85.1">19</text>
<text x="177.8" y="87.6">20</text>
<text x="204.4" y="86.4">1</text>
<text x="204.4" y="88.9">3</text>
<text x="213.3" y="86.4">2</text>
<text x="213.3" y="88.9">4</text>
<text x="144.8" y="95.2">27</text>
<text x="144.8" y="90.2">30</text>
<text x="177.8" y="90.2">21</text>
<text x="178.4" y="95.2">5</text>
<text x="190.5" y="95.2">5</text>
<text x="177.8" y="100.3">25</text>
<text x="177.8" y="97.8">26</text>
<text x="190.5" y="100.3">3</text>
<text x="190.5" y="97.8">4</text>
<text x="78.1" y="102.9">1</text>
<text x="78.1" y="107.9">3</text>
<text x="177.8" y="105.4">22</text>
<text x="177.8" y="102.9">23</text>
<text x="190.5" y="105.4">1</text>
<text x="190.5" y="102.9">2</text>
<text x="210.8" y="106.7">6</text>
<text x="78.1" y="110.5">2</text>
<text x="178.4" y="110.5">6</text>
<text x="178.4" y="113">7</text>
<text x="210.8" y="111.8">4</text>
<text x="210.8" y="109.2">5</text>
<text x="69.6" y="117.8" transform="rotate(-90 69.6 117.8)">5</text>
<text x="72.1" y="117.8" transform="rotate(-90 72.1 117.8)">4</text>
<text x="178.4" y="115.6">8</text>
<text x="178.4" y="118.1">9</text>
<text x="210.8" y="119.4">1</text>
<text x="210.8" y="116.8">2</text>
<text x="210.8" y="114.3">3</text>
<text x="177.8" y="120.6">10</text>
<text x="177.8" y="123.2">11</text>
<text x="177.8" y="125.7">12</text>
<text x="177.8" y="128.3">13</text>
<text x="159.8" y="136.2" transform="rotate(-90 159.8 136.2)">28</text>
<text x="162.3" y="135.5" transform="rotate(-90 162.3 135.5)">3</text>
<text x="130.1" y="139.7">1</text>
</g>
<g font-size="1.8" fill="#0f0f0f">
<text x="121.9" y="72.4">RESET2</text>
<text x="181.6" y="77.5">MOSI2</text>
<text x="181.6" y="74.9">SCK2</text>
<text x="200.7" y="77.5">RESET2</text>
<text x="201.9" y="72.4">MISO2</text>
<text x="203.2" y="74.9">SCK2</text>
<text x="221" y="74.9">MOSI2</text>
<text x="181.6" y="80">MISO2</text>
<text x="181.6" y="120.6">RXLED</text>
<text x="181.6" y="123.2">TXLED</text>
<text x="181.6" y="128.3">DTR</text>
</g>
</svg>
